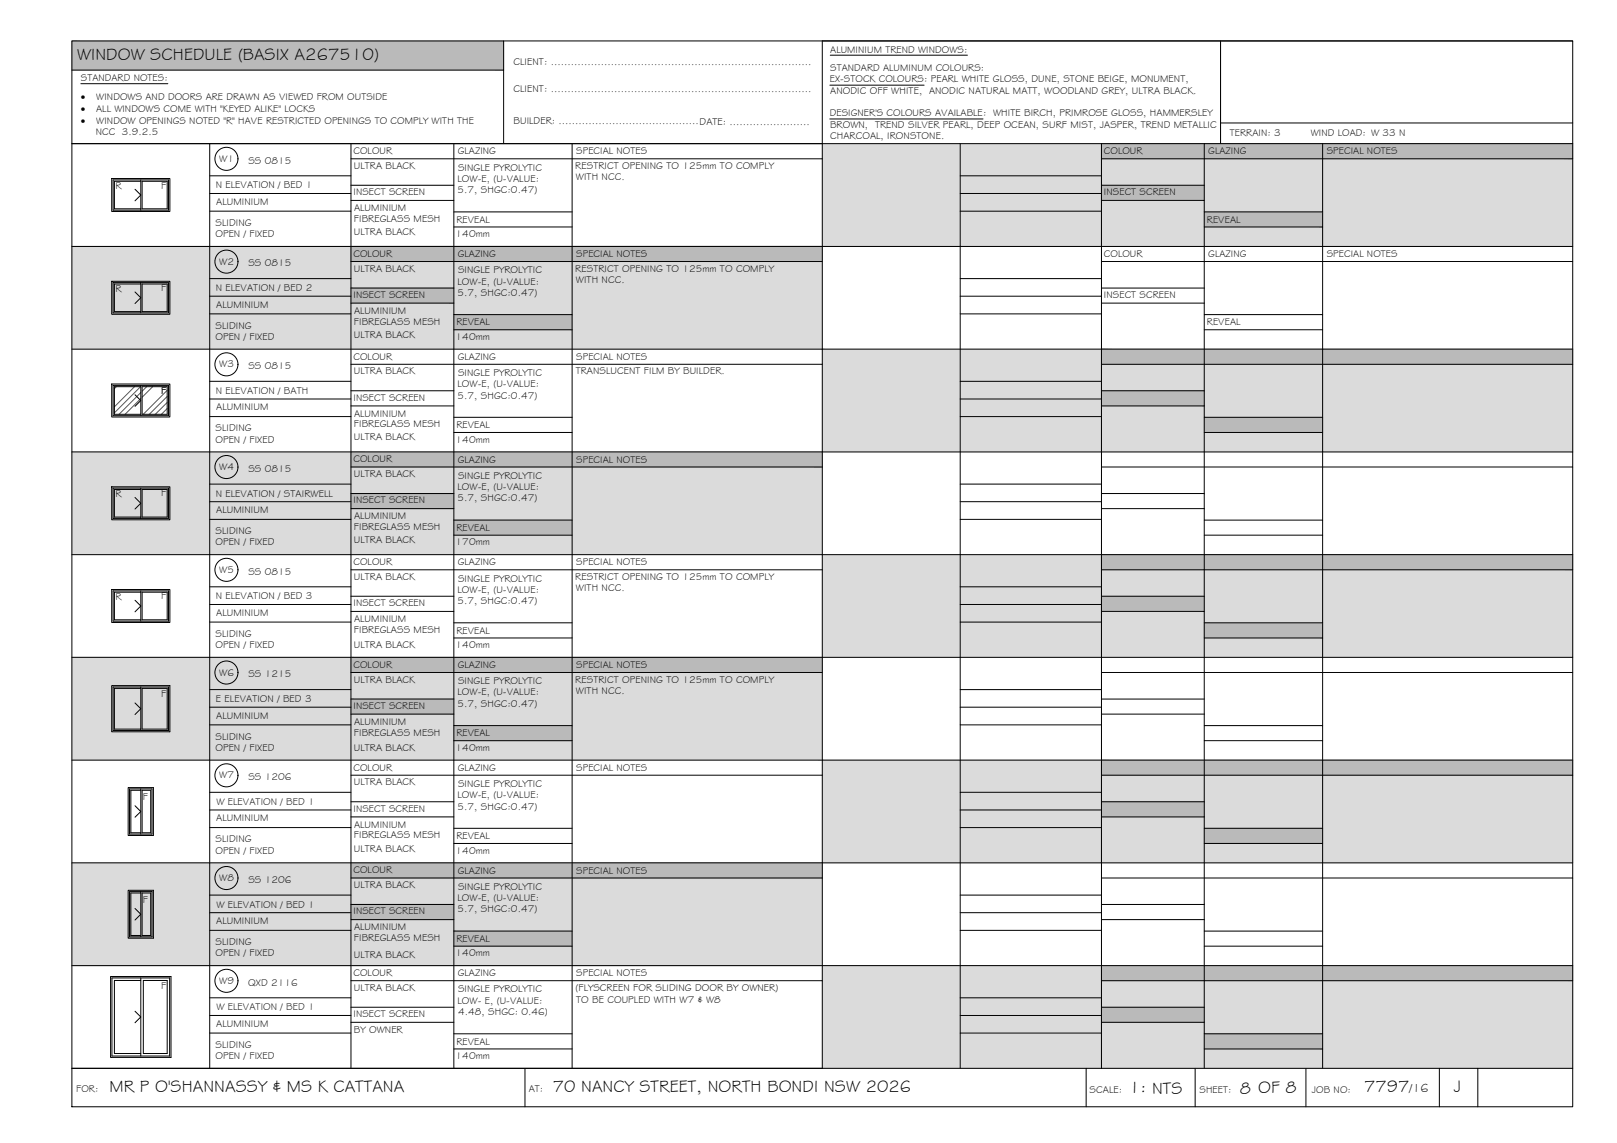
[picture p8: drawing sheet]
<svg xmlns="http://www.w3.org/2000/svg" width="420mm" height="297mm" viewBox="0 0 420 297" stroke-linecap="round" stroke-linejoin="round" font-family="sans-serif">
<!-- layer: WINDOW SCHEDULE HATCH -->
<g fill="#dbdbdb" stroke="#dbdbdb" stroke-width=".26">
<path d="M213.7 37.3l195 26.7v-26.7zM213.7 37.3l195 26.7h-195z"/>
<path d="M18.7 64l195 26.7v-26.7zM18.7 64l195 26.7h-195z"/>
<path d="M213.7 90.7l195 26.7v-26.7zM213.7 90.7l195 26.7h-195z"/>
<path d="M18.7 117.4l195 26.7v-26.7zM18.7 117.4l195 26.7h-195z"/>
<path d="M213.7 144.1l195 26.7v-26.7zM213.7 144.1l195 26.7h-195z"/>
<path d="M18.7 170.8l195 26.7v-26.7zM18.7 170.8l195 26.7h-195z"/>
<path d="M213.7 197.5l195 26.7v-26.7zM213.7 197.5l195 26.7h-195z"/>
<path d="M18.7 224.2l195 26.7v-26.7zM18.7 224.2l195 26.7h-195z"/>
<path d="M213.7 250.9l195 26.7v-26.7zM213.7 250.9l195 26.7h-195z"/>
</g>
<g fill="#bababa" stroke="#bababa" stroke-width=".26">
<path d="M18.7 10.6l112.2 7.6v-7.6zM18.7 10.6l112.2 7.6h-112.2z"/>
<path d="M286.2 37.3l122.5 4v-4zM286.2 37.3l122.5 4h-122.5z"/>
<path d="M286.2 48.1l26.7 4v-4zM286.2 48.1l26.7 4h-26.7z"/>
<path d="M312.9 55.1l30.8 3.9v-3.9zM312.9 55.1l30.8 3.9h-30.8z"/>
<path d="M91.2 64l122.5 4v-4zM91.2 64l122.5 4h-122.5z"/>
<path d="M91.2 74.9l26.7 3.9v-3.9zM91.2 74.9l26.7 3.9h-26.7z"/>
<path d="M117.9 81.8l30.8 3.9v-3.9zM117.9 81.8l30.8 3.9h-30.8z"/>
<path d="M286.2 90.7l122.5 4v-4zM286.2 90.7l122.5 4h-122.5z"/>
<path d="M286.2 101.6l26.7 3.9v-3.9zM286.2 101.6l26.7 3.9h-26.7z"/>
<path d="M312.9 108.5l30.8 3.9v-3.9zM312.9 108.5l30.8 3.9h-30.8z"/>
<path d="M91.2 117.4l122.5 4v-4zM91.2 117.4l122.5 4h-122.5z"/>
<path d="M91.2 128.3l26.7 3.9v-3.9zM91.2 128.3l26.7 3.9h-26.7z"/>
<path d="M117.9 135.2l30.8 3.9v-3.9zM117.9 135.2l30.8 3.9h-30.8z"/>
<path d="M286.2 144.1l122.5 4v-4zM286.2 144.1l122.5 4h-122.5z"/>
<path d="M286.2 155l26.7 3.9v-3.9zM286.2 155l26.7 3.9h-26.7z"/>
<path d="M312.9 161.9l30.8 3.9v-3.9zM312.9 161.9l30.8 3.9h-30.8z"/>
<path d="M91.2 170.8l122.5 4v-4zM91.2 170.8l122.5 4h-122.5z"/>
<path d="M91.2 181.6l26.7 4v-4zM91.2 181.6l26.7 4h-26.7z"/>
<path d="M117.9 188.6l30.8 3.9v-3.9zM117.9 188.6l30.8 3.9h-30.8z"/>
<path d="M286.2 197.5l122.5 4v-4zM286.2 197.5l122.5 4h-122.5z"/>
<path d="M286.2 208.4l26.7 3.9v-3.9zM286.2 208.4l26.7 3.9h-26.7z"/>
<path d="M312.9 215.3l30.8 3.9v-3.9zM312.9 215.3l30.8 3.9h-30.8z"/>
<path d="M91.2 224.2l122.5 4v-4zM91.2 224.2l122.5 4h-122.5z"/>
<path d="M91.2 235l26.7 4v-4zM91.2 235l26.7 4h-26.7z"/>
<path d="M117.9 242l30.8 3.9v-3.9zM117.9 242l30.8 3.9h-30.8z"/>
<path d="M286.2 250.9l122.5 4v-4zM286.2 250.9l122.5 4h-122.5z"/>
<path d="M286.2 261.8l26.7 3.9v-3.9zM286.2 261.8l26.7 3.9h-26.7z"/>
<path d="M312.9 268.7l30.8 3.9v-3.9zM312.9 268.7l30.8 3.9h-30.8z"/>
</g>
<!-- layer: BORDER -->
<g fill="none" stroke="#000" stroke-width=".26">
<path d="M18.7 10.6h390v277h-390zM18.7 18.2h112.2M130.9 10.6v26.7M317.1 10.6v26.7M408.7 10.6h-195v267M18.7 37.3h390M54.5 37.3v240.3M91.2 37.3v240.3M117.9 37.3v240.3M148.7 37.3v240.3M249.5 37.3v240.3M286.2 37.3v240.3"/>
<path d="M312.9 37.3v240.3M317.1 32h91.6M343.7 37.3v240.3M54.5 45.7h36.7M54.5 50.3h36.7M54.5 54.9h36.7M91.2 41.3h122.5M91.2 48.1h26.7M91.2 52.1h26.7M117.9 55.1h30.8M117.9 59h30.8M249.5 45.7h36.7"/>
<path d="M249.5 50.3h36.7M249.5 54.9h36.7M286.2 41.3h122.5M286.2 48.1h26.7M286.2 52.1h26.7M312.9 55.1h30.8M312.9 59h30.8M18.7 64h390M54.5 72.4h36.7M54.5 77h36.7M91.2 68h122.5M91.2 74.9h26.7"/>
<path d="M91.2 78.8h26.7M249.5 72.4h36.7M249.5 77h36.7M286.2 68h122.5M286.2 74.9h26.7M286.2 78.8h26.7M18.7 90.7h390M54.5 81.6h36.7M54.5 99.1h36.7M91.2 94.7h122.5M117.9 81.8h30.8M117.9 85.7h30.8"/>
<path d="M249.5 81.6h36.7M249.5 99.1h36.7M286.2 94.7h122.5M312.9 81.8h30.8M312.9 85.7h30.8M18.7 117.4h390M54.5 103.7h36.7M54.5 108.3h36.7M91.2 101.6h26.7M91.2 105.5h26.7M117.9 108.5h30.8M117.9 112.4h30.8"/>
<path d="M249.5 103.7h36.7M249.5 108.3h36.7M286.2 101.6h26.7M286.2 105.5h26.7M312.9 108.5h30.8M312.9 112.4h30.8M54.5 125.8h36.7M54.5 130.4h36.7M54.5 135h36.7M91.2 121.4h122.5M91.2 128.3h26.7M91.2 132.2h26.7"/>
<path d="M117.9 135.2h30.8M117.9 139.1h30.8M249.5 125.8h36.7M249.5 130.4h36.7M249.5 135h36.7M286.2 121.4h122.5M286.2 128.3h26.7M286.2 132.2h26.7M312.9 135.2h30.8M312.9 139.1h30.8M18.7 144.1h390M54.5 152.5h36.7"/>
<path d="M54.5 157.1h36.7M91.2 148.1h122.5M91.2 155h26.7M91.2 158.9h26.7M249.5 152.5h36.7M249.5 157.1h36.7M286.2 148.1h122.5M286.2 155h26.7M286.2 158.9h26.7M18.7 170.8h390M54.5 161.7h36.7M54.5 179.2h36.7"/>
<path d="M91.2 174.8h122.5M117.9 161.9h30.8M117.9 165.8h30.8M249.5 161.7h36.7M249.5 179.2h36.7M286.2 174.8h122.5M312.9 161.9h30.8M312.9 165.8h30.8M18.7 197.5h390M54.5 183.8h36.7M54.5 188.4h36.7M91.2 181.7h26.7"/>
<path d="M91.2 185.6h26.7M117.9 188.6h30.8M117.9 192.5h30.8M249.5 183.8h36.7M249.5 188.4h36.7M286.2 181.7h26.7M286.2 185.6h26.7M312.9 188.6h30.8M312.9 192.5h30.8M54.5 205.9h36.7M54.5 210.5h36.7M54.5 215.1h36.7"/>
<path d="M91.2 201.5h122.5M91.2 208.4h26.7M91.2 212.3h26.7M117.9 215.3h30.8M117.9 219.2h30.8M249.5 205.9h36.7M249.5 210.5h36.7M249.5 215.1h36.7M286.2 201.5h122.5M286.2 208.4h26.7M286.2 212.3h26.7M312.9 215.3h30.8"/>
<path d="M312.9 219.2h30.8M18.7 224.2h390M54.5 232.6h36.7M54.5 237.2h36.7M91.2 228.2h122.5M91.2 235h26.7M91.2 239h26.7M249.5 232.6h36.7M249.5 237.2h36.7M286.2 228.2h122.5M286.2 235h26.7M286.2 239h26.7"/>
<path d="M18.7 250.9h390M54.5 241.8h36.7M54.5 259.3h36.7M91.2 254.9h122.5M117.9 242h30.8M117.9 245.9h30.8M249.5 241.8h36.7M249.5 259.3h36.7M286.2 254.9h122.5M312.9 242h30.8M312.9 245.9h30.8M18.7 277.6h390"/>
<path d="M54.5 263.9h36.7M54.5 268.5h36.7M91.2 261.8h26.7M91.2 265.7h26.7M117.9 268.7h30.8M117.9 272.6h30.8M136.4 277.6v10M249.5 263.9h36.7M249.5 268.5h36.7M282.2 277.6v10M286.2 261.8h26.7M286.2 265.7h26.7"/>
<path d="M310.5 277.6v10M312.9 268.7h30.8M312.9 272.6h30.8M339.3 277.6v10M374 277.6v10M384 277.6v10"/>
</g>
<!-- layer: TEXT -->
<path d="M215.7 14.3h35.7M21 21.8h22.6M215.6 30.9h39.8M215.6 22.1h24.5" fill="none" stroke="#000" stroke-width=".26"/>
<!-- layer: WINDOWS -->
<g fill="none" stroke="#000" stroke-width=".26">
<path d="M29.4 46.8h14.4v7.8h-14.4zM35.1 49.2l1.5 1.5-1.5 1.5M36.6 46.8v7.8M36.6 47.1h-6.9v7.2h6.9M36.9 47.1h6.5v7.2h-6.5zM29.4 73.4h14.4v7.9h-14.4zM35.1 75.9l1.5 1.5-1.5 1.5M36.6 73.4v7.9M36.6 73.8h-6.9v7.2h6.9M36.9 73.8h6.5v7.2h-6.5zM29.4 100.2h14.4v7.8h-14.4zM35.1 102.6l1.5 1.5-1.5 1.5"/>
<path d="M36.6 100.2v7.8M36.6 100.5h-6.9v7.2h6.9M36.9 100.5h6.5v7.2h-6.5zM29.4 126.8h14.4v7.9h-14.4zM35.1 129.3l1.5 1.5-1.5 1.5M36.6 126.8v7.9M36.6 127.2h-6.9v7.2h6.9M36.9 127.2h6.5v7.2h-6.5zM29.4 153.6h14.4v7.8h-14.4zM35.1 156l1.5 1.5-1.5 1.5M36.6 153.6v7.8M36.6 153.9h-6.9v7.2h6.9"/>
<path d="M36.9 153.9h6.5v7.2h-6.5zM29.4 178.5h14.4v11.3h-14.4zM36.6 178.5v11.3M36.6 178.9h-6.9v10.6h6.9M36.9 178.9h6.5v10.6h-6.5zM35.1 182.7l1.5 1.5-1.5 1.5M33.7 205h5.8v11.8h-5.8zM35.1 209.4l1.5 1.5-1.5 1.5M36.6 205.4h-2.6v11h2.6M36.6 205v11.8M36.9 205.4h2.3v11h-2.3zM33.7 231.7h5.8v11.8h-5.8z"/>
<path d="M35.1 236.1l1.5 1.5-1.5 1.5M36.6 232.1h-2.6v11h2.6M36.6 231.7v11.8M36.9 232.1h2.3v11h-2.3zM29.1 254.1h15v20.3h-15zM36.6 254.1v20.3M36.6 254.8h-6.9v19h6.9M37.2 254.8h6.2v19h-6.2zM35.1 262.8l1.5 1.5-1.5 1.5"/>
<circle cx="58.8" cy="41.3" r="3"/>
<circle cx="58.8" cy="68" r="3"/>
<circle cx="58.8" cy="94.7" r="3"/>
<circle cx="58.8" cy="121.4" r="3"/>
<circle cx="58.8" cy="148.1" r="3"/>
<circle cx="58.8" cy="174.8" r="3"/>
<circle cx="58.8" cy="201.5" r="3"/>
<circle cx="58.8" cy="228.2" r="3"/>
<circle cx="58.8" cy="254.9" r="3"/>
</g>
<!-- layer: NEWWORK -->
<path d="M29 46.4h15.1v8.6h-15.1zM29 73.1h15.1v8.6h-15.1zM29 99.8h15.1v8.6h-15.1zM29 126.5h15.1v8.6h-15.1zM29 153.2h15.1v8.6h-15.1zM29 178.2h15.1v12h-15.1zM33.3 204.7h6.6v12.4h-6.6zM33.3 231.4h6.6v12.4h-6.6zM28.7 253.8h15.7v21h-15.7z" fill="none" stroke="#000" stroke-width=".26"/>
<!-- layer: HATCH -->
<path d="M30.2 100.5l-.5 .5M35 100.5l-5.3 5.2M36.5 100.5l-6.8 6.8M36.6 102l-5.7 5.7M36.6 103.6l-4.1 4.1M38.1 100.5l-1.2 1.2M39.7 100.5l-2.8 2.7M43.4 101.4l-6.2 6.3M43.4 103l-4.6 4.7M43.4 104.6l-3 3.1M43.4 106.2l-1.5 1.5" fill="none" stroke="#545454" stroke-width=".26"/>
<g font-size="4.5">
<text x="20" y="15.6">WINDOW SCHEDULE (BASIX A267510)</text>
<text x="28.5" y="283.7">MR P O'SHANNASSY &amp; MS K CATTANA</text>
<text x="143.6" y="283.7">70 NANCY STREET, NORTH BONDI NSW 2026</text>
<text x="293.4" y="284">1: NTS</text>
<text x="322.2" y="284.2">8 OF 8</text>
<text x="354.5" y="283.8">7797</text>
<text x="377.7" y="283.8">J</text>
</g>
<text font-size="3.2" x="366.3" y="283.8">/16</text>
<g font-size="2.6">
<text x="133.4" y="16.9">CLIENT: ..............................................................................</text>
<text x="215.7" y="13.6">ALUMINIUM TREND WINDOWS:</text>
<text x="21" y="21.1">STANDARD NOTES:</text>
<text x="215.6" y="21.4">EX-STOCK COLOURS: PEARL WHITE GLOSS, DUNE, STONE BEIGE, MONUMENT,</text>
<text x="215.7" y="18.5">STANDARD ALUMINUM COLOURS:</text>
<text x="21" y="26.1">·</text>
<text x="21" y="29.1">·</text>
<text x="25" y="29.1">ALL WINDOWS COME WITH &quot;KEYED ALIKE&quot; LOCKS</text>
<text x="25" y="26.1">WINDOWS AND DOORS ARE DRAWN AS VIEWED FROM OUTSIDE</text>
<text x="133.4" y="24">CLIENT: ..............................................................................</text>
<text x="215.7" y="24.4">ANODIC OFF WHITE, ANODIC NATURAL MATT, WOODLAND GREY, ULTRA BLACK.</text>
<text x="21" y="32.1">·</text>
<text x="24.9" y="35.1">NCC 3.9.2.5</text>
<text x="25" y="32.1">WINDOW OPENINGS NOTED &quot;R&quot; HAVE RESTRICTED OPENINGS TO COMPLY WITH THE</text>
<text x="133.4" y="32.3">BUILDER: ..........................................DATE: ........................</text>
<text x="215.6" y="30.2">DESIGNER'S COLOURS AVAILABLE: WHITE BIRCH, PRIMROSE GLOSS, HAMMERSLEY</text>
<text x="215.7" y="33.2">BROWN, TREND SILVER PEARL, DEEP OCEAN, SURF MIST, JASPER, TREND METALLIC</text>
<text x="319.6" y="35.4">TERRAIN: 3</text>
<text x="340.6" y="35.4">WIND LOAD: W 33 N</text>
<text x="91.8" y="40.1">COLOUR</text>
<text x="119" y="40.1">GLAZING</text>
<text x="149.7" y="40.1">SPECIAL NOTES</text>
<text x="215.7" y="36.1">CHARCOAL, IRONSTONE.</text>
<text x="286.8" y="40.1">COLOUR</text>
<text x="314" y="40.1">GLAZING</text>
<text x="344.7" y="40.1">SPECIAL NOTES</text>
<text x="57" y="42.1">W1</text>
<text x="64.5" y="42.6">SS 0815</text>
<text x="91.9" y="43.9">ULTRA BLACK</text>
<text x="118.9" y="47.2">LOW-E, (U-VALUE:</text>
<text x="119" y="44.3">SINGLE PYROLYTIC</text>
<text x="149.5" y="43.9">RESTRICT OPENING TO 125mm TO COMPLY</text>
<text x="149.6" y="46.8">WITH NCC.</text>
<text x="30" y="49.2">R</text>
<text x="41.9" y="49.2">F</text>
<text x="56.1" y="49">N ELEVATION / BED 1</text>
<text x="56.2" y="53.2">ALUMINIUM</text>
<text x="91.8" y="50.7">INSECT SCREEN</text>
<text x="118.9" y="50.2">5.7, SHGC:0.47)</text>
<text x="286.9" y="50.7">INSECT SCREEN</text>
<text x="56" y="58.7">SLIDING</text>
<text x="92" y="57.7">FIBREGLASS MESH</text>
<text x="92" y="54.9">ALUMINIUM</text>
<text x="118.6" y="57.9">REVEAL</text>
<text x="313.6" y="57.9">REVEAL</text>
<text x="56" y="61.6">OPEN / FIXED</text>
<text x="91.9" y="61.1">ULTRA BLACK</text>
<text x="118.4" y="61.7">140mm</text>
<text x="57" y="68.8">W2</text>
<text x="64.5" y="69.3">SS 0815</text>
<text x="91.8" y="66.8">COLOUR</text>
<text x="91.9" y="70.6">ULTRA BLACK</text>
<text x="119" y="66.9">GLAZING</text>
<text x="119" y="71">SINGLE PYROLYTIC</text>
<text x="149.5" y="70.6">RESTRICT OPENING TO 125mm TO COMPLY</text>
<text x="149.7" y="66.9">SPECIAL NOTES</text>
<text x="286.8" y="66.8">COLOUR</text>
<text x="314" y="66.9">GLAZING</text>
<text x="344.7" y="66.9">SPECIAL NOTES</text>
<text x="30" y="75.9">R</text>
<text x="41.9" y="75.6">F</text>
<text x="56.1" y="75.7">N ELEVATION / BED 2</text>
<text x="91.8" y="77.4">INSECT SCREEN</text>
<text x="118.9" y="73.9">LOW-E, (U-VALUE:</text>
<text x="118.9" y="76.9">5.7, SHGC:0.47)</text>
<text x="149.6" y="73.5">WITH NCC.</text>
<text x="286.9" y="77.4">INSECT SCREEN</text>
<text x="56.2" y="79.9">ALUMINIUM</text>
<text x="92" y="81.6">ALUMINIUM</text>
<text x="56" y="88.3">OPEN / FIXED</text>
<text x="56" y="85.4">SLIDING</text>
<text x="91.9" y="87.7">ULTRA BLACK</text>
<text x="92" y="84.4">FIBREGLASS MESH</text>
<text x="118.4" y="88.3">140mm</text>
<text x="118.6" y="84.6">REVEAL</text>
<text x="313.6" y="84.6">REVEAL</text>
<text x="57" y="95.5">W3</text>
<text x="64.5" y="96">SS 0815</text>
<text x="91.8" y="93.5">COLOUR</text>
<text x="119" y="93.5">GLAZING</text>
<text x="149.7" y="93.5">SPECIAL NOTES</text>
<text x="91.9" y="97.3">ULTRA BLACK</text>
<text x="118.9" y="100.6">LOW-E, (U-VALUE:</text>
<text x="119" y="97.7">SINGLE PYROLYTIC</text>
<text x="149.6" y="97.3">TRANSLUCENT FILM BY BUILDER.</text>
<text x="41.9" y="102.3">F</text>
<text x="56.1" y="102.4">N ELEVATION / BATH</text>
<text x="56.2" y="106.7">ALUMINIUM</text>
<text x="91.8" y="104.1">INSECT SCREEN</text>
<text x="118.9" y="103.6">5.7, SHGC:0.47)</text>
<text x="56" y="112.1">SLIDING</text>
<text x="92" y="111.1">FIBREGLASS MESH</text>
<text x="92" y="108.3">ALUMINIUM</text>
<text x="118.6" y="111.3">REVEAL</text>
<text x="56" y="115">OPEN / FIXED</text>
<text x="91.9" y="114.4">ULTRA BLACK</text>
<text x="118.4" y="115">140mm</text>
<text x="57" y="122.2">W4</text>
<text x="64.5" y="122.7">SS 0815</text>
<text x="91.8" y="120.2">COLOUR</text>
<text x="91.9" y="124">ULTRA BLACK</text>
<text x="119" y="120.3">GLAZING</text>
<text x="119" y="124.4">SINGLE PYROLYTIC</text>
<text x="149.7" y="120.3">SPECIAL NOTES</text>
<text x="30" y="129.3">R</text>
<text x="41.9" y="129">F</text>
<text x="56.1" y="129.1">N ELEVATION / STAIRWELL</text>
<text x="91.8" y="130.8">INSECT SCREEN</text>
<text x="118.9" y="127.4">LOW-E, (U-VALUE:</text>
<text x="118.9" y="130.3">5.7, SHGC:0.47)</text>
<text x="56.2" y="133.3">ALUMINIUM</text>
<text x="92" y="137.8">FIBREGLASS MESH</text>
<text x="92" y="135">ALUMINIUM</text>
<text x="118.6" y="138">REVEAL</text>
<text x="56" y="141.7">OPEN / FIXED</text>
<text x="56" y="138.8">SLIDING</text>
<text x="91.9" y="141">ULTRA BLACK</text>
<text x="118.4" y="141.7">170mm</text>
<text x="57" y="148.9">W5</text>
<text x="64.5" y="149.4">SS 0815</text>
<text x="91.8" y="146.9">COLOUR</text>
<text x="119" y="147">GLAZING</text>
<text x="149.7" y="147">SPECIAL NOTES</text>
<text x="30" y="156">R</text>
<text x="41.9" y="155.7">F</text>
<text x="56.1" y="155.8">N ELEVATION / BED 3</text>
<text x="91.9" y="150.7">ULTRA BLACK</text>
<text x="118.9" y="154">LOW-E, (U-VALUE:</text>
<text x="119" y="151.1">SINGLE PYROLYTIC</text>
<text x="149.5" y="150.7">RESTRICT OPENING TO 125mm TO COMPLY</text>
<text x="149.6" y="153.6">WITH NCC.</text>
<text x="56.2" y="160">ALUMINIUM</text>
<text x="91.8" y="157.5">INSECT SCREEN</text>
<text x="92" y="161.7">ALUMINIUM</text>
<text x="118.9" y="157">5.7, SHGC:0.47)</text>
<text x="56" y="165.5">SLIDING</text>
<text x="92" y="164.5">FIBREGLASS MESH</text>
<text x="118.6" y="164.7">REVEAL</text>
<text x="56" y="168.4">OPEN / FIXED</text>
<text x="91.8" y="173.6">COLOUR</text>
<text x="91.9" y="168.4">ULTRA BLACK</text>
<text x="118.4" y="168.4">140mm</text>
<text x="119" y="173.6">GLAZING</text>
<text x="149.7" y="173.7">SPECIAL NOTES</text>
<text x="57" y="175.6">W6</text>
<text x="64.5" y="176.1">SS 1215</text>
<text x="91.9" y="177.4">ULTRA BLACK</text>
<text x="119" y="177.8">SINGLE PYROLYTIC</text>
<text x="149.5" y="177.4">RESTRICT OPENING TO 125mm TO COMPLY</text>
<text x="41.9" y="181.2">F</text>
<text x="56.1" y="182.5">E ELEVATION / BED 3</text>
<text x="91.8" y="184.2">INSECT SCREEN</text>
<text x="118.9" y="180.7">LOW-E, (U-VALUE:</text>
<text x="118.9" y="183.7">5.7, SHGC:0.47)</text>
<text x="149.6" y="180.3">WITH NCC.</text>
<text x="56.2" y="186.7">ALUMINIUM</text>
<text x="92" y="191.2">FIBREGLASS MESH</text>
<text x="92" y="188.4">ALUMINIUM</text>
<text x="118.6" y="191.4">REVEAL</text>
<text x="56" y="195.1">OPEN / FIXED</text>
<text x="56" y="192.2">SLIDING</text>
<text x="91.9" y="195.1">ULTRA BLACK</text>
<text x="118.4" y="195.1">140mm</text>
<text x="57" y="202.3">W7</text>
<text x="64.5" y="202.7">SS 1206</text>
<text x="91.8" y="200.3">COLOUR</text>
<text x="119" y="200.4">GLAZING</text>
<text x="149.7" y="200.4">SPECIAL NOTES</text>
<text x="37.1" y="207.8">F</text>
<text x="56.2" y="209.2">W ELEVATION / BED 1</text>
<text x="91.9" y="204.1">ULTRA BLACK</text>
<text x="118.9" y="207.4">LOW-E, (U-VALUE:</text>
<text x="119" y="204.5">SINGLE PYROLYTIC</text>
<text x="56.2" y="213.4">ALUMINIUM</text>
<text x="91.8" y="210.9">INSECT SCREEN</text>
<text x="92" y="215.1">ALUMINIUM</text>
<text x="118.9" y="210.4">5.7, SHGC:0.47)</text>
<text x="56" y="221.8">OPEN / FIXED</text>
<text x="56" y="218.9">SLIDING</text>
<text x="91.9" y="221.5">ULTRA BLACK</text>
<text x="92" y="217.9">FIBREGLASS MESH</text>
<text x="118.4" y="221.8">140mm</text>
<text x="118.6" y="218.1">REVEAL</text>
<text x="91.8" y="227">COLOUR</text>
<text x="119" y="227">GLAZING</text>
<text x="149.7" y="227.1">SPECIAL NOTES</text>
<text x="57" y="229">W8</text>
<text x="64.5" y="229.5">SS 1206</text>
<text x="91.9" y="230.8">ULTRA BLACK</text>
<text x="119" y="231.2">SINGLE PYROLYTIC</text>
<text x="37.1" y="234.6">F</text>
<text x="56.2" y="235.9">W ELEVATION / BED 1</text>
<text x="91.8" y="237.6">INSECT SCREEN</text>
<text x="118.9" y="234.1">LOW-E, (U-VALUE:</text>
<text x="118.9" y="237.1">5.7, SHGC:0.47)</text>
<text x="56" y="245.6">SLIDING</text>
<text x="56.2" y="240.1">ALUMINIUM</text>
<text x="92" y="244.6">FIBREGLASS MESH</text>
<text x="92" y="241.8">ALUMINIUM</text>
<text x="118.6" y="244.8">REVEAL</text>
<text x="56" y="248.5">OPEN / FIXED</text>
<text x="91.9" y="249">ULTRA BLACK</text>
<text x="118.4" y="248.6">140mm</text>
<text x="41.9" y="257.1">F</text>
<text x="57" y="255.7">W9</text>
<text x="64.5" y="256.2">QXD 2116</text>
<text x="91.8" y="253.7">COLOUR</text>
<text x="91.9" y="257.5">ULTRA BLACK</text>
<text x="119" y="253.8">GLAZING</text>
<text x="119" y="257.9">SINGLE PYROLYTIC</text>
<text x="149.5" y="257.5">(FLYSCREEN FOR SLIDING DOOR BY OWNER)</text>
<text x="149.7" y="253.8">SPECIAL NOTES</text>
<text x="56.2" y="262.6">W ELEVATION / BED 1</text>
<text x="118.9" y="260.9">LOW- E, (U-VALUE:</text>
<text x="119" y="263.8">4.48, SHGC: 0.46)</text>
<text x="149.7" y="260.7">TO BE COUPLED WITH W7 &amp; W8</text>
<text x="56.2" y="266.8">ALUMINIUM</text>
<text x="91.8" y="264.3">INSECT SCREEN</text>
<text x="92" y="268.5">BY OWNER</text>
<text x="56" y="275.2">OPEN / FIXED</text>
<text x="56" y="272.3">SLIDING</text>
<text x="118.4" y="275.2">140mm</text>
<text x="118.6" y="271.5">REVEAL</text>
<text x="19.8" y="283.8">FOR:</text>
<text x="137.4" y="283.7">AT:</text>
<text x="283.1" y="284">SCALE:</text>
<text x="311.7" y="284">SHEET:</text>
<text x="340.9" y="284">JOB NO:</text>
</g>
</svg>
